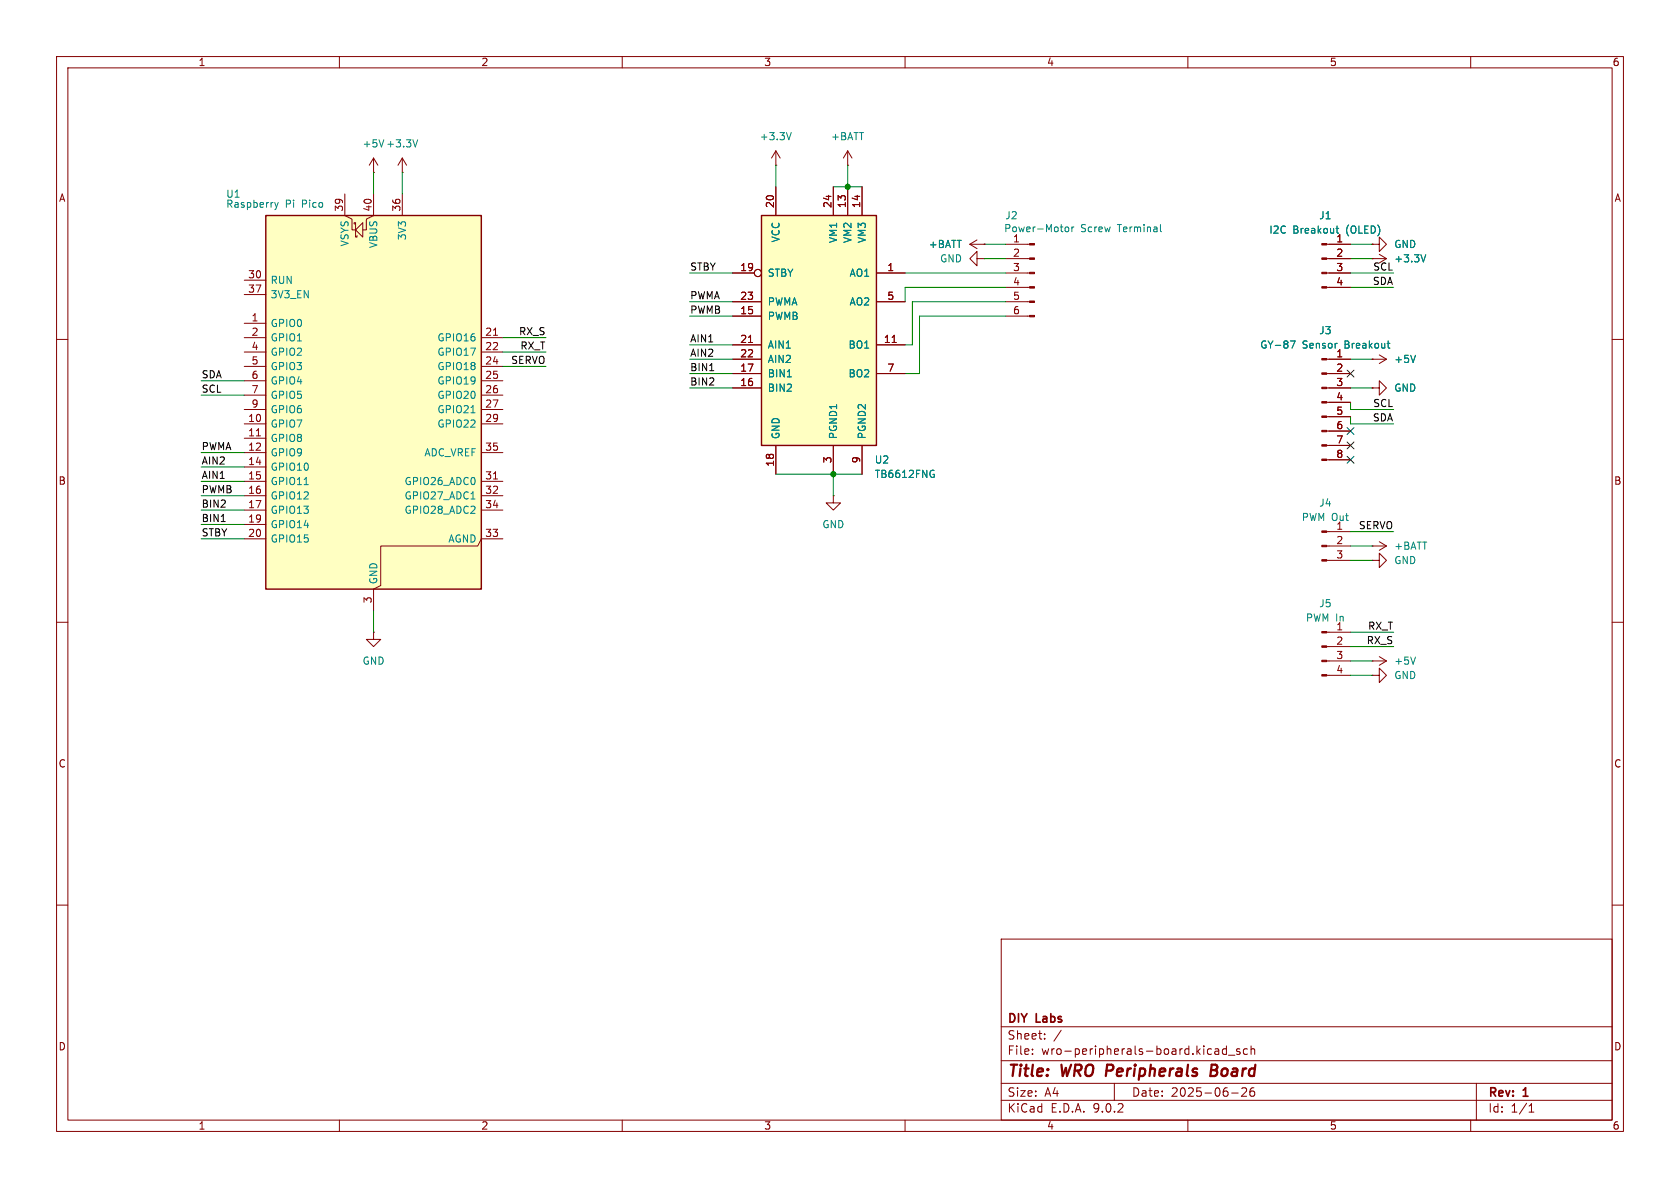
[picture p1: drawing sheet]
<svg xmlns="http://www.w3.org/2000/svg" width="297mm" height="210mm" viewBox="0 0 297 210" stroke-linecap="round" stroke-linejoin="round" font-family="sans-serif">
<g fill="none" stroke="#840000" stroke-width=".18">
<path d="M10 10h277v190h-277zM12 12h273v186h-273zM60 10v2M110 10v2M160 10v2M210 10v2M260 10v2M242.6 45.7h.1M242.6 43.2h1.2v-1.3l1.3 1.3-1.3 1.3v-1.3M242.6 43.2h.1M242.6 45.7h2.5M243.8 45l1.3 .7"/>
<path d="M245.1 45.7l-1.3 .8M10 60h2M234.5 63.5h4.3M234.5 66h4.3M234.5 68.6h4.3M234.5 71.1h4.3M234.5 73.7h4.3M234.5 76.2h4.3M234.5 78.7h4.3M285 60h2M234.5 81.3h4.3M242.6 96.5h.1"/>
<path d="M242.6 96.5h2.5M243.8 95.8l1.3 .7M245.1 96.5l-1.3 .8M10 110h2M234.5 111.8h4.3M234.5 114.3h4.3M234.5 116.8h4.3M234.5 119.4h4.3M285 110h2M10 160h2M177 166h108v32h-108zM285 160h2"/>
<path d="M60 198v2M110 198v2M160 198v2M177 194.5h108M177 191.5h108M177 187.5h108M177 181.5h108M182.5 186.3v.1M182.5 185.5v.1M184.7 183.6v.1M184.7 182.8v.1M187.6 182.1l-1.3 2"/>
<path d="M197 191.5v3M210 198v2M215 185.4h.2l.3 .2v.8M215.5 186.3l-.5 .1M215.5 185.8h-.5M216.8 185.5l-.4-.1-.3 .3v.4l.1 .2h.6M216.8 184.9v1.5M217.2 186.5h1.1M217.7 193.2h1.2M219.2 185.5l-.4-.1-.2 .2 .1 .2 .5 .2v.3h-.6M219.5 192.4l.6-.1 .2 .1 .1 .3-.9 1.1h.9M220.5 185.5l-.4-.1-.3 .3v.4l.2 .2h.5"/>
<path d="M221.2 185.5l.2-.1 .3 .1 .1 .9M221.2 184.9v1.5M221.7 192.3a.59 .59 0 0 0-.7 .6v.6l.1 .2 .4 .1 .2-.1 .1-.5-.1-.3h-.5l-.2 .3M260 198v2M261 191.5v6.5M270.3 196.6h.9M270.3 195.5l.4-.4v1.5"/>
</g>
<path d="M214.1 189.2h.7M214.8 189.2l.2 .1M214.9 188.2h-.7l-.2 2 .9-.1M215 189.1l-.2 .1" fill="none" stroke="#840000" stroke-width=".4"/>
<g fill="#840000" stroke="#840000" stroke-width=".18">
<path d="M233.7 111.6h.8v.3h-.8z"/>
<path d="M233.7 114.2h.8v.2h-.8z"/>
<path d="M233.7 116.7h.8v.3h-.8z"/>
<path d="M233.7 119.3h.8v.2h-.8z"/>
<path d="M233.7 63.4h.8v.2h-.8z"/>
<path d="M233.7 65.9h.8v.3h-.8z"/>
<path d="M233.7 68.5h.8v.2h-.8z"/>
<path d="M233.7 71h.8v.2h-.8z"/>
<path d="M233.7 73.5h.8v.3h-.8z"/>
<path d="M233.7 76.1h.8v.2h-.8z"/>
<path d="M233.7 78.6h.8v.3h-.8z"/>
<path d="M233.7 81.2h.8v.2h-.8z"/>
</g>
<path d="M252.1 45l-.5 1.3M228.1 60.3h.9l-.6 1.2M245.2 60.7h.5M245.4 61.4l.3 .1" fill="none" stroke="#008484" stroke-width=".18"/>
<path d="M47 38.1h38.1v66h-38.1z" fill="#ffffc2"/>
<path d="M47 38.1h38.1v66h-38.1z" fill="none" stroke="#840000" stroke-width=".25"/>
<g fill="none" stroke="#840000" stroke-width=".18">
<path d="M61 34.3v3.8l1.2 .6v1.9h.7M62.6 39.6v-.2h.3v2.5h.2v-.2M64.1 39.4v2.5l-1.2-1.3zM66 34.3v3.8l-1.2 .6v1.9h-.7M71.1 30.5h.1M71.1 27.9v2.6M71.1 34.3v3.8M71.1 27.9l-.7 1.3M71.1 27.9l.8 1.3M43.2 49.5h3.8M43.2 52.1h3.8M43.2 57.2h3.8"/>
<path d="M43.2 59.7h3.8M85.1 59.7h3.8M87.2 59.3h.8M171.4 43.2h2.6M171.4 43.2l1.3 .7M172.7 42.4l-1.3 .8M174 43.2h.1M177.8 43.2h4.2M177.8 45.7h4.2M177.8 48.3h4.2M177.8 50.8h4.2M177.8 53.3h4.2"/>
<path d="M177.8 55.9h4.2M234.5 43.2h4.3M234.5 45.7h4.3M234.5 48.3h4.3M234.5 50.8h4.3M43.2 62.2h3.8M43.2 64.8h3.8M43.2 67.3h3.8M43.2 69.9h3.8M43.2 72.4h3.8M43.2 74.9h3.8M43.2 77.5h3.8"/>
<path d="M45.3 77.1h.8M85.1 62.2h3.8M85.1 64.8h3.8M85.1 67.3h3.8M85.1 69.9h3.8M85.1 72.4h3.8M85.1 74.9h3.8M242.6 63.5h.1M242.6 68.6h1.2v-1.3l1.3 1.3-1.3 1.3v-1.3M242.6 68.6h.1M242.6 63.5h2.5M243.8 62.7l1.3 .8"/>
<path d="M245.1 63.5l-1.3 .8M43.2 80h3.8M43.2 82.6h3.8M43.2 85.1h3.8M43.2 87.6h3.8M43.2 90.2h3.8M43.2 92.7h3.8M43.2 95.3h3.8M85.1 80h3.8M85.1 85.1h3.8M85.1 87.6h3.8M85.1 90.2h3.8"/>
<path d="M87.2 84.7h.8M88.9 95.3h-3.8l-.6 1.2h-17.2v7l-1.3 .6v3.9"/>
</g>
<g fill="none" stroke="#008484" stroke-width=".18">
<path d="M48.6 35.8l.3 .8M48.9 36.6l-.3 .5M49.2 35.8l-.3 .8M73.8 24.7l-.4 1.3M205.2 39.7v1.1l.1 .2M236.4 39.9v1.3M188.3 40.2l.2-.1 .4 .1v.5l-.1 .2-.3 .1-.2-.2zM189.5 40.1v.9M189.9 40.1l-.4 .3M236.2 40.4h.5M83.3 73h.7M250.2 62.8l-.4 1.3"/>
<path d="M53.8 85.7h.7M83.3 88.2h.7"/>
</g>
<g fill="#840000" stroke="#840000" stroke-width=".18">
<path d="M182 43.1h.9v.2h-.9z"/>
<path d="M182 45.6h.9v.2h-.9z"/>
<path d="M182 48.1h.9v.3h-.9z"/>
<path d="M182 50.7h.9v.2h-.9z"/>
<path d="M182 53.2h.9v.3h-.9z"/>
<path d="M182 55.8h.9v.2h-.9z"/>
<path d="M233.7 43.1h.8v.2h-.8z"/>
<path d="M233.7 45.6h.8v.2h-.8z"/>
<path d="M233.7 48.1h.8v.3h-.8z"/>
<path d="M233.7 50.7h.8v.2h-.8z"/>
</g>
<path d="M134.6 38.1h20.3v40.6h-20.3z" fill="#ffffc2"/>
<path d="M134.6 38.1h20.3v40.6h-20.3z" fill="none" stroke="#840000" stroke-width=".25"/>
<g fill="none" stroke="#840000" stroke-width=".18">
<path d="M66 30.5h.1M66 27.9l-.7 1.3M66 27.9l.8 1.3M66 27.9v2.6M137.2 29.2h.1M137.2 26.7v2.5M137.2 33v5.1M137.2 26.7l-.8 1.2M137.2 26.7l.7 1.2M147.3 33v5.1M149.9 29.2h.1M149.9 26.7v2.5"/>
<path d="M149.9 33v5.1M149.9 26.7l-.8 1.2M149.9 26.7l.7 1.2M152.4 33v5.1M129.5 48.3h3.8M129.5 53.3h5.1M129.5 55.9h5.1M154.9 48.3h5.1M154.9 53.3h5.1M172.7 45.7v-1.2l-1.3 1.2 1.3 1.3v-1.3h1.3M174 45.7h.1M174 43.2h.1"/>
<path d="M234.9 48.3h3.9M234.9 43.2h3.9M234.9 45.7h3.9M234.9 50.8h3.9M242.6 45.7h.1M242.6 43.2h.1M129.5 61h5.1M129.5 63.5h5.1M129.5 66h5.1M129.5 68.6h5.1M132.3 60.5h.7M137.2 78.7v5.1"/>
<path d="M147.3 78.7v5.1M152.4 78.7v5.1M154.9 61h5.1M154.9 66h5.1M157.7 60.5h.7M234.9 63.5h3.9M234.9 66h3.9M234.9 68.6h3.9M234.9 71.1h3.9M234.9 73.7h3.9M234.9 76.2h3.9M234.9 78.7h3.9"/>
<path d="M242.6 63.5h.1M242.6 68.6h.1M147.3 87.6v1.3h1.3l-1.3 1.3-1.3-1.3h1.3M147.3 87.6h.1M234.5 94h4.3M234.5 96.5h4.3M234.5 99.1h4.3M234.9 81.3h3.9M242.6 99.1h1.2v-1.3l1.3 1.3-1.3 1.2v-1.2M242.6 99.1h.1M66 111.8v1.2h1.3l-1.3 1.3-1.2-1.3h1.2M66 111.8h.1"/>
<path d="M242.6 116.8h.1M242.6 119.4h1.2v-1.3l1.3 1.3-1.3 1.3v-1.3M242.6 119.4h.1M242.6 116.8h2.5M243.8 116.1l1.3 .7M245.1 116.8l-1.3 .8"/>
<circle cx="134" cy="48.3" r=".63"/>
</g>
<path d="M139.9 23.4l-.4 1.3M236.4 39.9v1.3M236.2 40.4h.5M252.1 45l-.5 1.3M139.2 66.6h.7M228.1 60.3h.9l-.6 1.2M245.2 60.7h.5M245.4 61.4l.3 .1M250.2 62.8l-.4 1.3M164.8 83.1l.3 .1M164.9 83.9h.3v.4l-.3 .1M250.2 116.1l-.4 1.3" fill="none" stroke="#008484" stroke-width=".18"/>
<g fill="#840000" stroke="#840000" stroke-width=".18">
<path d="M233.7 93.9h.8v.2h-.8z"/>
<path d="M233.7 96.4h.8v.2h-.8z"/>
<path d="M233.7 98.9h.8v.3h-.8z"/>
</g>
<path d="M125.5 65.5h.7M39.1 92.2h.7" fill="none" stroke="#000" stroke-width=".18"/>
<g fill="none" stroke="#008400" stroke-width=".18">
<path d="M66 30.5v3.8M71.1 30.5v3.8M137.2 29.2v3.8M147.3 33h5.1M149.9 29.2v3.8M88.9 59.7h7.6M121.9 55.9h7.6M121.9 53.3h7.6M121.9 48.3h7.6M160 48.3h17.8M174 43.2h3.8M174 45.7h3.8"/>
<path d="M177.8 55.9h-15.2v10.1h-2.6M177.8 53.3h-16.5v7.7h-1.3M177.8 50.8h-17.8v2.5M238.8 50.8h7.6M238.8 48.3h7.6M238.8 43.2h3.8M238.8 45.7h3.8M35.6 67.3h7.6M35.6 69.9h7.6M88.9 62.2h7.6M88.9 64.8h7.6M121.9 63.5h7.6"/>
<path d="M121.9 66h7.6M121.9 61h7.6M121.9 68.6h7.6M238.8 63.5h3.8M238.8 71.1v1.3h7.6M238.8 73.7v1.2h7.6M238.8 68.6h3.8M35.6 90.2h7.6M35.6 92.7h7.6M35.6 95.3h7.6M35.6 80h7.6M35.6 85.1h7.6"/>
<path d="M35.6 82.6h7.6M35.6 87.6h7.6M137.2 83.8h15.2M147.3 83.8v3.8M238.8 99.1h3.8M238.8 94h7.6M238.8 96.5h3.8M66 108v3.8M238.8 114.3h7.6M238.8 119.4h3.8M238.8 116.8h3.8M238.8 111.8h7.6"/>
</g>
<path d="M238.2 78.1l1.2 1.2M238.2 75.6l1.2 1.2M238.2 65.4l1.2 1.2M239.4 78.1l-1.2 1.2M239.4 75.6l-1.2 1.2M239.4 65.4l-1.2 1.2M238.2 80.7l1.2 1.2M239.4 80.7l-1.2 1.2" fill="none" stroke="#000084" stroke-width=".18"/>
<g fill="#008400" stroke="#008400" stroke-width=".18">
<circle cx="149.9" cy="33" r=".46"/>
<circle cx="147.3" cy="83.8" r=".46"/>
</g>
<g font-size="2.8" fill="#840000">
<text x="178" y="190.9">Title:</text>
<text x="187.7" y="190.9">WRO Peripherals</text>
<text x="215.6" y="190.9">Board</text>
</g>
<g font-size="2.1" fill="#840000">
<text x="178" y="184">Sheet:</text>
<text x="178" y="181.2">DIY</text>
<text x="183.2" y="181.2">Labs</text>
<text x="178" y="186.7">File:</text>
<text x="184.1" y="186.7">wro-peripherals-board.kicad_sch</text>
<text x="178" y="196.9">KiCad</text>
<text x="178" y="194.1">Size:</text>
<text x="184.7" y="194.1">A4</text>
<text x="185.7" y="196.9">E.D.A.</text>
<text x="193.3" y="196.9">9.0.2</text>
<text x="200" y="194.1">Date:</text>
<text x="207" y="194.1">2025-06-26</text>
<text x="263" y="194.3">Rev:</text>
<text x="263" y="196.9">Id:</text>
<text x="267.1" y="196.9">1/1</text>
<text x="269.4" y="194.3">1</text>
</g>
<g font-size="1.8" fill="#840000">
<text x="35" y="11.9">1</text>
<text x="85" y="11.9">2</text>
<text x="135" y="11.9">3</text>
<text x="185" y="11.9">4</text>
<text x="235" y="11.9">5</text>
<text x="285" y="11.9">6</text>
<text x="10.3" y="35.9">A</text>
<text x="285.3" y="35.9">A</text>
<text x="60.7" y="37.5" transform="rotate(-90 60.7 37.5)">39</text>
<text x="65.8" y="37.5" transform="rotate(-90 65.8 37.5)">40</text>
<text x="70.9" y="37.5" transform="rotate(-90 70.9 37.5)">36</text>
<text x="136.9" y="36.9" transform="rotate(-90 136.9 36.9)">20</text>
<text x="147.1" y="36.9" transform="rotate(-90 147.1 36.9)">24</text>
<text x="149.6" y="36.9" transform="rotate(-90 149.6 36.9)">13</text>
<text x="152.1" y="36.9" transform="rotate(-90 152.1 36.9)">14</text>
<text x="179" y="42.9">1</text>
<text x="179" y="45.5">2</text>
<text x="236.1" y="42.9">1</text>
<text x="236.1" y="45.5">2</text>
<text x="43.8" y="49.3">30</text>
<text x="43.8" y="51.8">37</text>
<text x="130.8" y="48">19</text>
<text x="130.8" y="53.1">23</text>
<text x="156.8" y="48">1</text>
<text x="156.8" y="53.1">5</text>
<text x="179" y="48">3</text>
<text x="179" y="50.5">4</text>
<text x="179" y="53.1">5</text>
<text x="236.1" y="48">3</text>
<text x="236.1" y="50.5">4</text>
<text x="44.4" y="56.9">1</text>
<text x="44.4" y="59.4">2</text>
<text x="85.7" y="59.4">21</text>
<text x="130.8" y="55.6">15</text>
<text x="179" y="55.6">6</text>
<text x="44.4" y="62">4</text>
<text x="44.4" y="64.5">5</text>
<text x="85.7" y="62">22</text>
<text x="85.7" y="64.5">24</text>
<text x="130.8" y="60.7">21</text>
<text x="130.8" y="63.2">22</text>
<text x="130.8" y="65.8">17</text>
<text x="156.2" y="60.7">11</text>
<text x="156.8" y="65.8">7</text>
<text x="236.1" y="63.2">1</text>
<text x="236.1" y="65.8">2</text>
<text x="44.4" y="67.1">6</text>
<text x="44.4" y="69.6">7</text>
<text x="85.7" y="67.1">25</text>
<text x="85.7" y="69.6">26</text>
<text x="130.8" y="68.3">16</text>
<text x="236.1" y="68.3">3</text>
<text x="236.1" y="70.9">4</text>
<text x="43.8" y="74.7">10</text>
<text x="43.8" y="77.2">11</text>
<text x="44.4" y="72.1">9</text>
<text x="85.7" y="72.1">27</text>
<text x="85.7" y="74.7">29</text>
<text x="236.1" y="73.4">5</text>
<text x="236.1" y="75.9">6</text>
<text x="43.8" y="79.8">12</text>
<text x="43.8" y="82.3">14</text>
<text x="85.7" y="79.8">35</text>
<text x="136.9" y="82.6" transform="rotate(-90 136.9 82.6)">18</text>
<text x="147.1" y="82" transform="rotate(-90 147.1 82)">3</text>
<text x="152.1" y="82" transform="rotate(-90 152.1 82)">9</text>
<text x="236.1" y="78.5">7</text>
<text x="236.1" y="81">8</text>
<text x="10.3" y="85.9">B</text>
<text x="43.8" y="84.8">15</text>
<text x="43.8" y="87.4">16</text>
<text x="43.8" y="89.9">17</text>
<text x="85.7" y="84.8">31</text>
<text x="85.7" y="87.4">32</text>
<text x="85.7" y="89.9">34</text>
<text x="285.3" y="85.9">B</text>
<text x="43.8" y="92.5">19</text>
<text x="43.8" y="95">20</text>
<text x="85.7" y="95">33</text>
<text x="236.1" y="96.3">2</text>
<text x="236.1" y="98.8">3</text>
<text x="65.8" y="106.8" transform="rotate(-90 65.8 106.8)">3</text>
<text x="236.1" y="111.5">1</text>
<text x="236.1" y="114">2</text>
<text x="236.1" y="116.6">3</text>
<text x="236.1" y="119.1">4</text>
<text x="10.3" y="135.9">C</text>
<text x="285.3" y="135.9">C</text>
<text x="10.3" y="185.9">D</text>
<text x="285.3" y="185.9">D</text>
<text x="35" y="199.9">1</text>
<text x="85" y="199.9">2</text>
<text x="135" y="199.9">3</text>
<text x="185" y="199.9">4</text>
<text x="235" y="199.9">5</text>
<text x="285" y="199.9">6</text>
</g>
<g font-size="1.8" fill="#008484">
<text x="64" y="26.3">+5V +3.3V</text>
<text x="134.2" y="25">+3.3V</text>
<text x="146.8" y="25">+BATT</text>
<text x="39.9" y="35.2">U1</text>
<text x="39.9" y="36.9">Raspberry</text>
<text x="50.4" y="36.9">Pi</text>
<text x="53.5" y="36.9">Pico</text>
<text x="177.4" y="41.2">Power-Motor</text>
<text x="177.6" y="39">J2</text>
<text x="191" y="41.2">Screw</text>
<text x="197.7" y="41.2">Terminal</text>
<text x="224.3" y="41.5">I2C</text>
<text x="228.6" y="41.5">Breakout</text>
<text x="233.1" y="39">J1</text>
<text x="238.1" y="41.5">(OLED)</text>
<text x="61.8" y="43.7" transform="rotate(-90 61.8 43.7)">VSYS</text>
<text x="66.9" y="44" transform="rotate(-90 66.9 44)">VBUS</text>
<text x="72" y="42.6" transform="rotate(-90 72 42.6)">3V3</text>
<text x="138" y="42.9" transform="rotate(-90 138 42.9)">VCC</text>
<text x="148.2" y="43.1" transform="rotate(-90 148.2 43.1)">VM1</text>
<text x="150.7" y="43.1" transform="rotate(-90 150.7 43.1)">VM2</text>
<text x="153.3" y="43.1" transform="rotate(-90 153.3 43.1)">VM3</text>
<text x="164.1" y="44">+BATT</text>
<text x="166.1" y="46.6">GND</text>
<text x="246.4" y="44">GND</text>
<text x="246.4" y="46.6">+3.3V</text>
<text x="47.8" y="50.4">RUN</text>
<text x="47.8" y="52.9">3V3_EN</text>
<text x="135.6" y="49.1">STBY</text>
<text x="150.1" y="49.1">AO1</text>
<text x="47.8" y="58">GPIO0</text>
<text x="135.6" y="54.2">PWMA</text>
<text x="135.6" y="56.7">PWMB</text>
<text x="150.1" y="54.2">AO2</text>
<text x="233.1" y="59.3">J3</text>
<text x="47.8" y="60.6">GPIO1</text>
<text x="47.8" y="63.1">GPIO2</text>
<text x="47.8" y="65.6">GPIO3</text>
<text x="77.2" y="60.6">GPIO16</text>
<text x="77.2" y="63.1">GPIO17</text>
<text x="77.2" y="65.6">GPIO18</text>
<text x="135.6" y="61.8">AIN1</text>
<text x="135.6" y="64.4">AIN2</text>
<text x="149.9" y="61.8">BO1</text>
<text x="222.7" y="61.8">GY-87</text>
<text x="230.2" y="61.8">Sensor</text>
<text x="237.8" y="61.8">Breakout</text>
<text x="246.4" y="64.4">+5V</text>
<text x="47.8" y="68.2">GPIO4</text>
<text x="47.8" y="70.7">GPIO5</text>
<text x="77.2" y="68.2">GPIO19</text>
<text x="77.2" y="70.7">GPIO20</text>
<text x="135.6" y="66.9">BIN1</text>
<text x="135.6" y="69.4">BIN2</text>
<text x="149.9" y="66.9">BO2</text>
<text x="246.4" y="69.4">GND</text>
<text x="47.8" y="73.3">GPIO6</text>
<text x="47.8" y="75.8">GPIO7</text>
<text x="77.2" y="73.3">GPIO21</text>
<text x="77.2" y="75.8">GPIO22</text>
<text x="138" y="77.7" transform="rotate(-90 138 77.7)">GND</text>
<text x="148.2" y="77.7" transform="rotate(-90 148.2 77.7)">PGND1</text>
<text x="153.3" y="77.7" transform="rotate(-90 153.3 77.7)">PGND2</text>
<text x="47.8" y="78.3">GPIO8</text>
<text x="47.8" y="80.9">GPIO9</text>
<text x="47.8" y="83.4">GPIO10</text>
<text x="74.9" y="80.9">ADC_VREF</text>
<text x="154.6" y="82.1">U2</text>
<text x="47.8" y="86">GPIO11</text>
<text x="47.8" y="88.5">GPIO12</text>
<text x="71.4" y="86">GPIO26_ADC0</text>
<text x="71.4" y="88.5">GPIO27_ADC1</text>
<text x="154.6" y="84.7">TB6612FNG</text>
<text x="233.1" y="89.8">J4</text>
<text x="47.8" y="91">GPIO13</text>
<text x="47.8" y="93.6">GPIO14</text>
<text x="71.4" y="91">GPIO28_ADC2</text>
<text x="145.3" y="93.6">GND</text>
<text x="230" y="92.3">PWM Out</text>
<text x="236.1" y="93.7">1</text>
<text x="47.8" y="96.1">GPIO15</text>
<text x="79.2" y="96.1">AGND</text>
<text x="246.4" y="99.9">GND</text>
<text x="246.4" y="97.4">+BATT</text>
<text x="66.9" y="103.4" transform="rotate(-90 66.9 103.4)">GND</text>
<text x="233.1" y="107.5">J5</text>
<text x="230.8" y="110.1">PWM In</text>
<text x="64" y="117.7">GND</text>
<text x="246.4" y="117.7">+5V</text>
<text x="246.4" y="120.2">GND</text>
</g>
<g font-size="1.8">
<text x="121.9" y="47.9">STBY</text>
<text x="242.7" y="47.9">SCL</text>
<text x="121.9" y="53">PWMA</text>
<text x="242.6" y="50.5">SDA</text>
<text x="91.7" y="59.3">RX_S</text>
<text x="121.9" y="55.5">PWMB</text>
<text x="90.3" y="64.4">SERVO</text>
<text x="91.9" y="61.9">RX_T</text>
<text x="121.9" y="63.2">AIN2</text>
<text x="121.9" y="60.6">AIN1</text>
<text x="121.9" y="65.7">BIN1</text>
<text x="35.6" y="67">SDA</text>
<text x="35.6" y="69.5">SCL</text>
<text x="121.9" y="68.2">BIN2</text>
<text x="242.6" y="74.6">SDA</text>
<text x="242.7" y="72">SCL</text>
<text x="35.6" y="82.2">AIN2</text>
<text x="35.6" y="79.7">PWMA</text>
<text x="35.6" y="87.3">PWMB</text>
<text x="35.6" y="89.8">BIN2</text>
<text x="35.6" y="84.7">AIN1</text>
<text x="35.6" y="92.4">BIN1</text>
<text x="35.6" y="94.9">STBY</text>
<text x="240.1" y="93.6">SERVO</text>
<text x="241.5" y="114">RX_S</text>
<text x="241.8" y="111.4">RX_T</text>
</g>
</svg>
